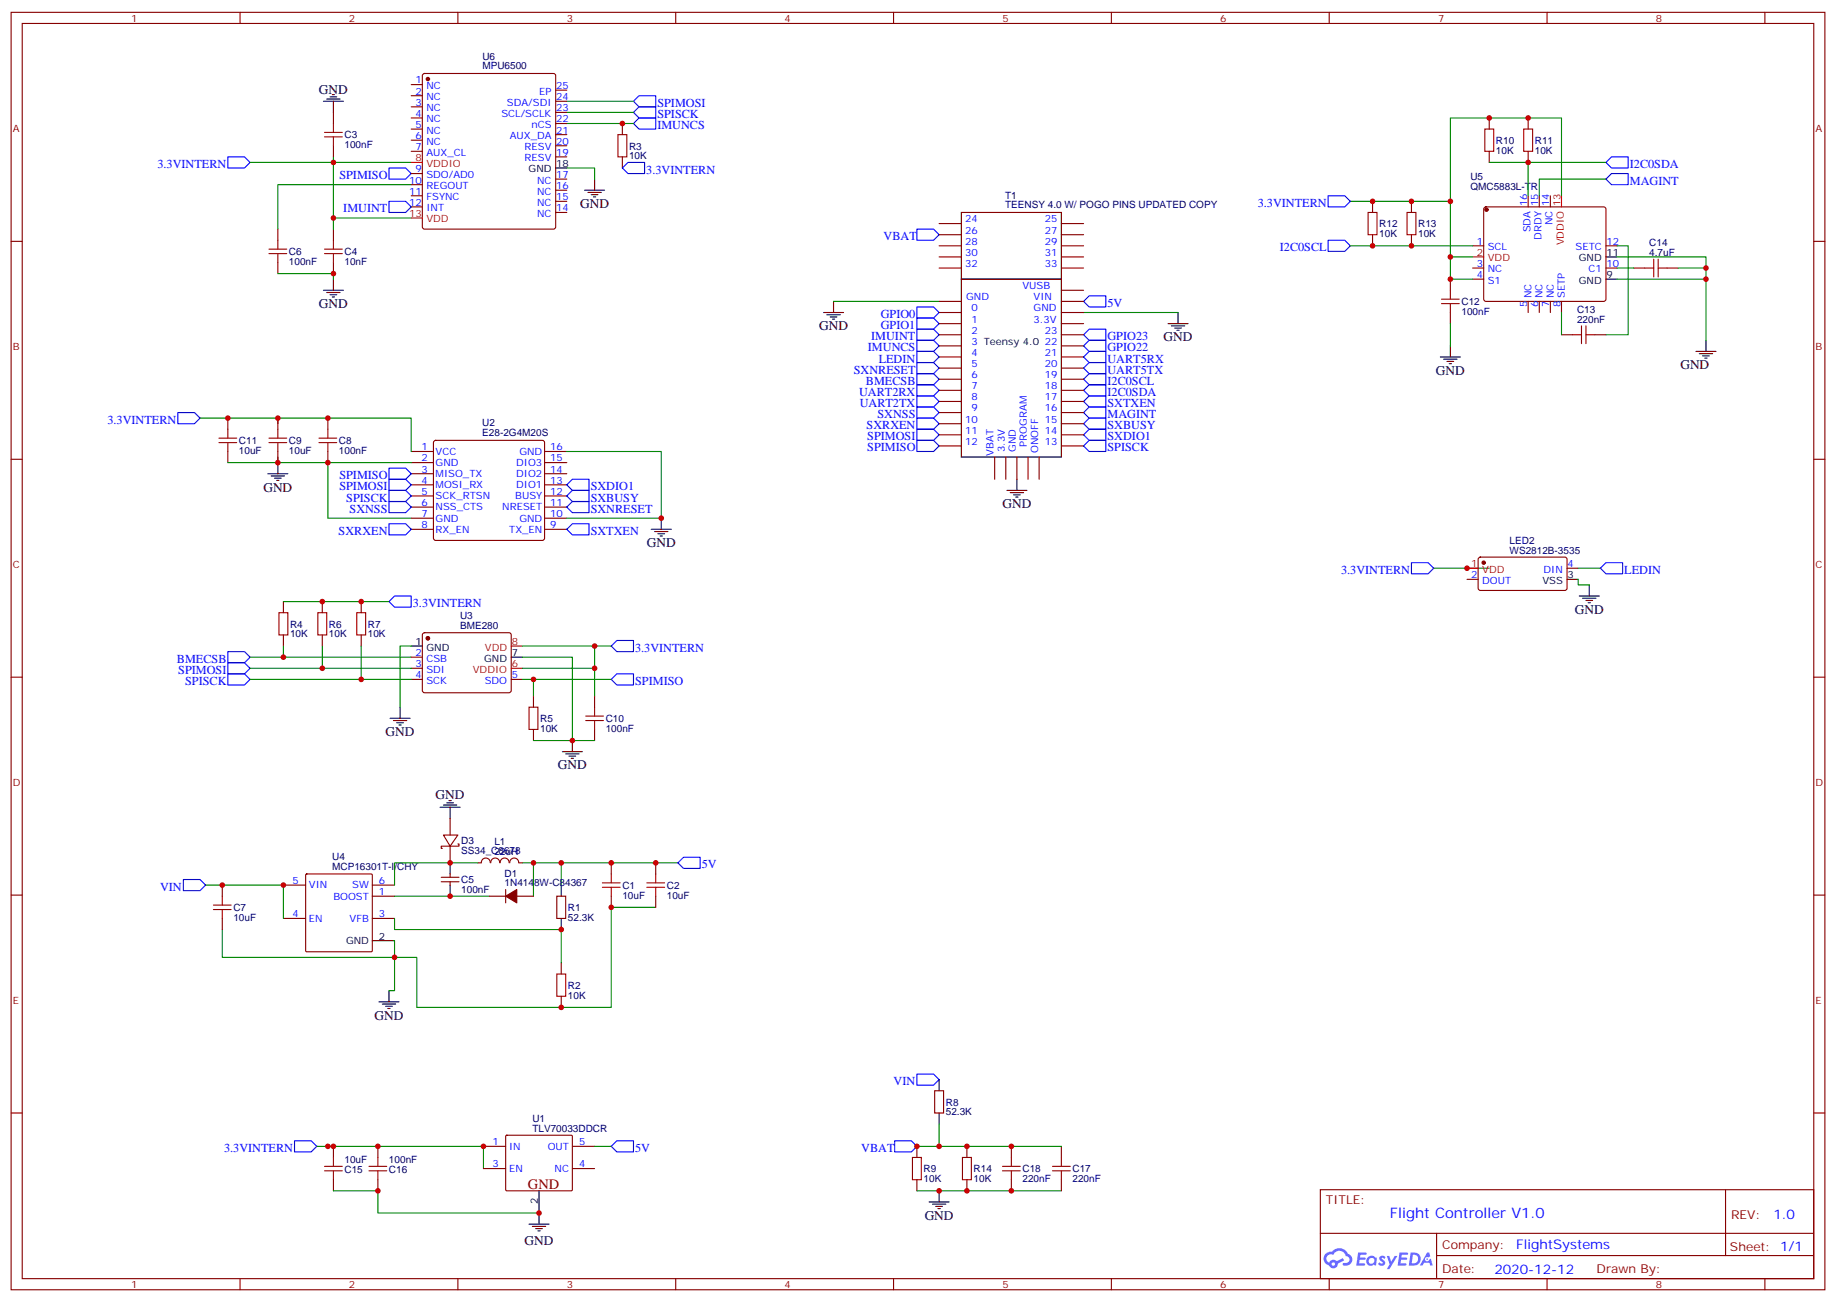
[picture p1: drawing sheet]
<svg xmlns="http://www.w3.org/2000/svg" width="583mm" height="413mm" viewBox="0 0 583 413" stroke-linecap="round" stroke-linejoin="round" font-family="sans-serif">
<g fill="none" stroke="#870000" stroke-width=".35">
<path d="M3.5 3.9h575.8v405.4h-575.8zM7.1 7.4h568.6v398.3h-568.6zM76.2 3.9v3.5M145.3 3.9v3.5M214.5 3.9v3.5M283.6 3.9v3.5M352.8 3.9v3.5M421.9 3.9v3.5M491.1 3.9v3.5M560.2 3.9v3.5M105.8 35.7v3.5M197.6 39.2v3.5"/>
<path d="M105.8 46.2v3.6M197.6 49.8v3.5M3.5 76.6h3.6M88.2 72.7v3.5M105.8 72.7v3.5M575.7 76.6h3.6M88.2 83.3v3.5M105.8 83.3v3.5M104.1 132.7v3.5M137.8 139.9l.5-.2h33.9l.5 .2 .2 .5v30.4l-.3 .5-.4 .2h-33.9l-.5-.2-.2-.5v-30.4zM3.5 145.7h3.6M104.1 143.3v3.5"/>
<path d="M130.5 143.3h7.1M130.5 146.8h7.1M130.5 150.3h7.1M130.5 153.8h7.1M130.5 157.4h7.1M172.9 143.3h7M172.9 146.8h7M172.9 150.3h7M172.9 153.8h7M172.9 157.4h7M575.7 145.7h3.6M130.5 160.9h7.1"/>
<path d="M130.5 164.4h7.1M130.5 168h7.1M172.9 160.9h7M172.9 164.4h7M172.9 168h7M90 190.9v3.5M102.3 190.9v3.5M114.7 190.9v3.5M3.5 214.9h3.6M90 201.5v3.5M102.3 201.5v3.5M114.7 201.5v3.5"/>
<path d="M130.5 208.5h3.6M130.5 212.1h3.6M130.5 215.6h3.6M134.3 201l.5-.2h27l.5 .7-.1 17.9-.6 .4-27.1-.1-.4-.6v-17.6zM162.3 215.6h3.5M575.7 214.9h3.6M169.3 220.9v3.5M169.3 231.5v3.5M188.7 220.9v3.5M188.7 231.5v3.5M97.1 277.5l.3-.2h20.4l.3 .2 .1 24.2-.2 .3h-20.6l-.3-.2zM140.1 279.8h5.6"/>
<path d="M140.1 278.4h5.6M142.9 277.3v1.1M142.9 279.8v1M194 273.8v3.5M208.1 273.8v3.5M3.5 284h3.6M70.6 280.8v3.6M70.6 291.4v3.6M90 291.4h7M90 280.8h7M118.2 284.4h7M118.2 291.4h7"/>
<path d="M118.2 280.8h7M176.7 284.4h2.9v7h-2.9zM194 284.4v3.5M208.1 284.4v3.5M575.7 284h3.6M178.2 305.5v3.6M178.2 316.1v3.6M3.5 353.2h3.6M575.7 353.2h3.6M419.1 377.5h156.6v28.2h-156.6zM547.7 377.5v20.9M419.1 391.4h156.5"/>
<path d="M456 398.4h119.6M456 391.4v14.1M76.2 405.7v3.6M145.3 405.7v3.6M214.5 405.7v3.6M283.6 405.7v3.6M352.8 405.7v3.6M421.9 405.7v3.6M491.1 405.7v3.6M560.2 405.7v3.6"/>
</g>
<circle cx="135.8" cy="202.5" r=".53" fill="#870000" stroke="#870000" stroke-width=".35"/>
<g fill="none" stroke="#000" stroke-width=".35">
<path d="M102.7 32.1h6.3M103.7 31.4h4.2M104.8 30.7h2.1M105.5 30h.7M105.8 32.1v3.6M188.7 56.8v3.6M185.6 60.4h6.3M186.6 61.1h4.3M187.7 61.8h2.1M188.4 62.5h.7M102.7 92.1h6.3M103.7 92.8h4.2"/>
<path d="M104.8 93.5h2.1M105.5 94.2h.7M105.8 88.6v3.5M261.4 99.2h6.4M262.5 99.9h4.2M264.6 95.6v3.6M373.9 99.2v3.5M263.5 100.6h2.1M264.2 101.3h.7M370.8 102.7h6.3M371.8 103.4h4.3M372.9 104.1h2.1"/>
<path d="M373.6 104.8h.7M85 150.3h6.4M86.1 151h4.2M87.1 151.7h2.2M87.8 152.4h.7M88.2 146.8v3.5M319.6 155.6h6.4M320.7 156.3h4.2M321.7 157h2.1M322.4 157.7h.7M322.8 152.1v3.5M206.7 168h6.4"/>
<path d="M207.8 168.7h4.2M208.8 169.4h2.2M209.5 170.1h.8M209.9 164.4v3.6M130.5 205h3.6M162.3 208.5h3.5M123.8 227.9h6.4M124.9 228.6h4.2M125.9 229.3h2.2M126.6 230h.8M127 224.4v3.5M178.5 238.5h6.4"/>
<path d="M179.6 239.2h4.2M180.6 239.9h2.1M181.7 235v3.5M139.7 256.2h6.3M140.8 255.4h4.2M141.8 254.7h2.1M142.5 254h.7M142.9 256.2v3.5M181.3 240.6h.7M142.9 273.8v3.5M118.2 298.5h7M142.9 280.8v3.6"/>
<path d="M178.2 280.8v3.6M178.2 291.4v3.6M120.3 317.9h6.3M121.4 318.6h4.2M122.4 319.3h2.1M123.5 314.4v3.5M123.1 320h.7"/>
</g>
<path d="M162.3 212.1h3.5M162.3 205h3.5" fill="none" stroke="#f00" stroke-width=".35"/>
<g fill="none" stroke="#00f" stroke-width=".35">
<path d="M202.8 30.4h5.3v3.5h-5.3l-1.7-1.8zM202.8 33.9h5.3v3.5h-5.3l-1.7-1.7zM202.8 37.4h5.3v3.6h-5.3l-1.7-1.8zM72.3 49.8h5.3l1.8 1.7-1.8 1.8h-5.3zM123.5 53.3h5.3l1.7 1.8-1.7 1.7h-5.3zM197.6 53.3l1.7-1.8h5.3v3.6h-5.3zM123.5 63.9h5.3l1.7 1.8-1.7 1.7h-5.3zM291 97.4h5.3l1.8 1.8-1.8 1.7h-5.3zM291 115h5.3l1.8 1.8-1.8 1.8h-5.3zM291 108h5.3l1.8 1.7-1.8 1.8h-5.3zM291 104.5h5.3l1.8 1.7-1.8 1.8h-5.3zM291 118.6h5.3l1.8 1.7-1.8 1.8h-5.3z"/>
<path d="M291 100.9h5.3l1.8 1.8-1.8 1.8h-5.3zM345.7 104.5h5.3v3.5h-5.3l-1.7-1.8zM345.7 108h5.3v3.5h-5.3l-1.7-1.8zM345.7 115h5.3v3.6h-5.3l-1.7-1.8zM345.7 111.5h5.3v3.5h-5.3l-1.7-1.7zM345.7 118.6h5.3v3.5h-5.3l-1.7-1.8zM56.4 130.9h5.3l1.8 1.8-1.8 1.7h-5.3zM291 136.2h5.3l1.8 1.8-1.8 1.7h-5.3zM291 139.7h5.3l1.8 1.8-1.8 1.8h-5.3zM291 132.7h5.3l1.8 1.7-1.8 1.8h-5.3zM291 129.2h5.3l1.8 1.7-1.8 1.8h-5.3zM291 122.1h5.3l1.8 1.8-1.8 1.7h-5.3z"/>
<path d="M291 125.6h5.3l1.8 1.8-1.8 1.8h-5.3zM345.7 139.7h5.3v3.6h-5.3l-1.7-1.8zM345.7 125.6h5.3v3.6h-5.3l-1.7-1.8zM345.7 136.2h5.3v3.5h-5.3l-1.7-1.7zM345.7 132.7h5.3v3.5h-5.3l-1.7-1.8zM345.7 122.1h5.3v3.5h-5.3l-1.7-1.7zM123.5 148.6h5.3l1.7 1.7-1.7 1.8h-5.3zM123.5 152.1h5.3l1.7 1.7-1.7 1.8h-5.3zM123.5 155.6h5.3l1.7 1.8-1.7 1.7h-5.3zM123.5 159.1h5.3l1.7 1.8-1.7 1.8h-5.3zM181.7 159.1h5.3v3.6h-5.3l-1.8-1.8zM181.7 155.6h5.3v3.5h-5.3l-1.8-1.7z"/>
<path d="M181.7 152.1h5.3v3.5h-5.3l-1.8-1.8zM123.5 166.2h5.3l1.7 1.8-1.7 1.7h-5.3zM181.7 166.2h5.3v3.5h-5.3l-1.8-1.7zM125.2 189.1h5.3v3.6h-5.3l-1.7-1.8zM72.3 206.8h5.3l1.8 1.7-1.8 1.8h-5.3zM72.3 210.3h5.3l1.8 1.8-1.8 1.7h-5.3zM72.3 213.8h5.3l1.8 1.8-1.8 1.7h-5.3zM195.8 203.2h5.3v3.6h-5.3l-1.8-1.8zM195.8 213.8h5.3v3.5h-5.3l-1.8-1.7zM58.2 279.1h5.3l1.8 1.7-1.8 1.8h-5.3zM217 272h5.2v3.6h-5.2l-1.8-1.8z"/>
</g>
<g fill="none" stroke="#008700" stroke-width=".35">
<path d="M179.9 39.2h21.2M179.9 35.7h21.2M179.9 32.1h21.2M79.4 51.5h51.1M105.8 49.8v19.4h24.7M130.5 58.6h-42.3v14.1M179.9 53.3h8.8v3.5M105.8 69.2v3.5M88.2 86.8h17.6v1.8M264.6 95.6h33.5M344 99.2h29.9M63.5 132.7h24.7v1.7"/>
<path d="M88.2 132.7h42.3v10.6M88.2 145v1.8h15.9M104.1 146.8v17.6h26.4M104.1 146.8h26.4M179.9 143.3h30v21.1h-30M90 190.9h33.5M79.4 208.5h51.1M79.4 212.1h51.1M79.4 215.6h51.1M90 205v3.5M102.3 205v7.1M114.7 205v10.6"/>
<path d="M130.5 205h-3.5v19.4M165.8 205h22.9v7.1h-22.9M165.8 208.5h15.9v26.5h7M165.8 215.6h3.5v5.3M169.3 215.6h24.7M188.7 205h5.3M188.7 212.1v8.8M169.3 235h12.4M151.7 273.8h-26.5v7M165.8 273.8h12.4M169.3 273.8v10.6M215.2 273.8h-37v7"/>
<path d="M65.3 280.8h24.7v10.6M125.2 298.5v15.9h-1.7M125.2 284.4h30M125.2 291.4v3.6h53v10.5M208.1 287.9h-14.1v31.8h-61.7v-15.9h-61.7v-8.8"/>
</g>
<g fill="none" stroke="#a10000" stroke-width=".35">
<path d="M105.8 39.2v2.8M103 43.4h5.7M103 42h5.7M105.8 43.4v2.8M196.1 42.7h2.9v7.1h-2.9zM85.4 79.1h5.6M88.2 76.2v2.9M103 79.1h5.7M105.8 76.2v2.9M85.4 80.5h5.6M88.2 80.5v2.8M103 80.5h5.7"/>
<path d="M105.8 80.5v2.8M101.2 139h5.7M104.1 136.2v2.8M101.2 140.4h5.7M104.1 140.4v2.9M88.5 194.4h2.9v7.1h-2.9zM100.9 194.4h2.8v7.1h-2.8zM113.2 194.4h2.9v7.1h-2.9zM167.9 224.4h2.8v7.1h-2.8zM185.9 228.6h5.7M185.9 227.2h5.7M188.7 224.4v2.8"/>
<path d="M188.7 228.6v2.9M194 277.3v2.8M208.1 277.3v2.8M67.7 288.6h5.7M67.7 287.2h5.7M70.6 284.4v2.8M70.6 288.6v2.8M191.2 281.6h5.6M191.2 280.1h5.6M194 281.6v2.8M205.3 281.6h5.7M205.3 280.1h5.7"/>
<path d="M208.1 281.6v2.8M176.7 309.1h2.9v7h-2.9z"/>
</g>
<g fill="#5487ff">
<path d="M438.1 398.7a1.22 1.22 0 0 1 1.7 .2l-.4 .6a.47 .47 0 0 0-.3-.4 .47 .47 0 0 0-.5 .2l.1 .2a1.14 1.14 0 0 1 .8 1.8 1.14 1.14 0 0 1-1.9 0l-.2-.2 .5-.6 .7 .5a.29 .29 0 0 0 .3-.3 .29 .29 0 0 0-.2-.3 1.04 1.04 0 0 1-.6-1.7z"/>
<path d="M431.1 397.4h2.3l.4 .2-.2 .5-1.8 .1-.1 .8h1.5l.3 .4-.3 .4h-1.6l-.2 1.1h1.7l.2 .3-.2 .3-2.6 .1z"/>
<path d="M444.2 397.4l2.7 .2-.1 .5-1.8 .1-.2 .8h1.6l.3 .4-.4 .4h-1.6l-.1 1.1h1.7l.2 .3-.2 .3-2.7 .1z"/>
<path d="M453 397.4h.7l.3 1.3-.6 .3a.69 .69 0 0 0-1 .3 .69 .69 0 0 0 .4 .9 .69 .69 0 0 0 .9-.6l.5-.2 .6 2.2h-.8l-.3-.9h-1.7l-.5 .9h-.8z"/>
<path d="M440.2 398.5h.8l.6 1.8 1.1-1.8h.9l-2.6 4.2h-.8l.9-1.5z"/>
<path d="M447.8 397.4l-.6 4.2h1.3a2.11 2.11 0 0 0 2.5-2.1 2.11 2.11 0 0 0-2.5-2.1zM448.5 398.2a1.43 1.43 0 0 1 1.6 1.6 1.43 1.43 0 0 1-2 1.1z"/>
<path d="M434.1 399.1a1.54 1.54 0 0 0-.1 2.1 1.54 1.54 0 0 0 2.1 .1l.7 .3 .3-2.3-.6-.3a1.49 1.49 0 0 0-2.4 .1zM434.3 400.1a.95 .95 0 0 1 1.9 0 .95 .95 0 0 1-1.9 0z"/>
<path d="M420.8 397.8a2.18 2.18 0 0 0 1.1 3.7 1.44 1.44 0 0 0 1.6 .9 1.44 1.44 0 0 0 1.2-1.4l2-1-.5-.8-1.9 1a1.47 1.47 0 0 0-2.4 .4 1.39 1.39 0 0 1-.7-1.9 1.39 1.39 0 0 1 2-.5 2.12 2.12 0 0 1 2.2-1.3 2.12 2.12 0 0 1 1.9 1.7 1.14 1.14 0 0 1 1 1.4 1.14 1.14 0 0 1-1.6 .7 .43 .43 0 0 0-.5 .4 .43 .43 0 0 0 .4 .5 1.98 1.98 0 0 0 2.5-1.2 1.98 1.98 0 0 0-1.2-2.6 3.1 3.1 0 0 0-5.3-.6l-.9 .1zM422.7 401.1a.55 .55 0 0 1 1.1 0 .55 .55 0 0 1-1.1 0z"/>
<circle cx="453" cy="399.5" r=".26"/>
</g>
<g fill="none" stroke="#870000" stroke-width=".35">
<path d="M130.5 26.8h3.6M130.5 30.4h3.6M130.5 33.9h3.6M130.5 37.4h3.6M134.3 23.5l.5-.2h40.9l.5 .2 .2 .5v48l-.2 .5-.5 .2h-40.9l-.5-.2-.2-.5v-48zM176.4 39.2h3.5M176.4 35.7h3.5M176.4 32.1h3.5M176.4 28.6h3.5M472.7 37.4v3.6M485.1 37.4v3.6M130.5 41h3.6"/>
<path d="M130.5 44.5h3.6M130.5 48h3.6M130.5 55.1h3.6M130.5 58.6h3.6M176.4 56.8h3.5M176.4 49.8h3.5M176.4 46.2h3.5M176.4 42.7h3.5M472.7 48v3.5M485.1 48v3.5M130.5 62.1h3.6M130.5 65.7h3.6"/>
<path d="M176.4 67.4h3.5M176.4 63.9h3.5M176.4 60.4h3.5M298.1 78h7.1M298.1 74.5h7.1M298.1 70.9h7.1M336.9 78h7.1M336.9 74.5h7.1M336.9 70.9h7.1M435.7 63.9v3.5M435.7 74.5v3.5M448 63.9v3.5"/>
<path d="M448 74.5v3.5M467.4 78h3.6M471.2 65.9l.5-.2h37.4l.5 .2 .2 .5v28.5l-.3 .5-.4 .2h-37.4l-.5-.2-.2-.5v-28.5zM485.1 62.1v3.6M488.6 62.1v3.6M492.1 62.1v3.6M509.8 78h3.5M298.1 85.1h7.1M298.1 95.6h7.1M298.1 99.2h7.1M298.1 81.5h7.1M336.9 85.1h7.1"/>
<path d="M336.9 95.6h7.1M336.9 99.2h7.1M336.9 81.5h7.1M336.9 92.1h7.1M460.4 88.6v3.5M460.4 99.2v3.5M467.4 85.1h3.6M467.4 88.6h3.6M485.1 95.6v3.6M488.6 95.6v3.6M492.1 95.6v3.6M495.7 95.6v3.6"/>
<path d="M509.8 85.1h3.5M518.6 85.1h3.5M529.2 85.1h3.5M298.1 106.2h7.1M298.1 102.7h7.1M298.1 109.7h7.1M298.1 113.3h7.1M298.1 116.8h7.1M336.9 106.2h7.1M336.9 102.7h7.1M336.9 109.7h7.1M336.9 113.3h7.1"/>
<path d="M336.9 116.8h7.1M495.7 106.2h3.5M506.2 106.2h3.6M72.3 132.7v3.5M88.2 132.7v3.5M298.1 120.3h7.1M298.1 123.9h7.1M298.1 127.4h7.1M298.1 130.9h7.1M298.1 134.4h7.1M298.1 138h7.1M336.9 120.3h7.1"/>
<path d="M336.9 123.9h7.1M336.9 127.4h7.1M336.9 130.9h7.1M336.9 134.4h7.1M336.9 138h7.1M72.3 143.3v3.5M88.2 143.3v3.5M298.1 141.5h7.1M315.7 145v7.1M319.3 145v7.1M322.8 145v7.1M326.3 145v7.1"/>
<path d="M329.8 145v7.1M336.9 141.5h7.1M469.4 177l.5-.2h27.1l.4 .7v9.4l-.7 .5-27.1-.1-.4-.6v-9.2zM465.7 183.8h3.5M497.4 180.3h3.5M142.9 259.7v5.3M140.8 265h4.5l-2.4 3.5zM142.9 268.5h-2.8v.7h.3M142.9 268.5v5.3M145.3 267.8h.4v.7h-2.8M155.6 273.8a1.41 1.41 0 0 0-1.4-1.5 1.41 1.41 0 0 0-1.4 1.5h-1.1M155.8 273.8a1.41 1.41 0 0 1 1.4-1.5 1.41 1.41 0 0 1 1.4 1.5"/>
<path d="M158.8 273.8a1.41 1.41 0 0 1 1.4-1.5 1.41 1.41 0 0 1 1.4 1.5M161.8 273.8a1.41 1.41 0 0 1 1.4-1.5 1.41 1.41 0 0 1 1.4 1.5M164.7 273.8h1.1M155.2 284.4h5.3M160.5 282.3v4.2M164 284.4h5.3M296.7 346.1h2.8v7.1h-2.8zM105.8 363.7v3.6M105.8 374.3v3.6M119.9 363.7v3.6M119.9 374.3v3.6M153.5 363.7h7"/>
<path d="M153.5 370.8h7M160.6 360.4l.3-.2 20.6 .1 .2 .3-.1 17.1-.3 .2-20.6-.1-.2-.3zM181.7 363.7h7M181.7 370.8h7M291 363.7v3.6M291 374.3v3.6M306.9 363.7v3.6M306.9 374.3v3.6M321 363.7v3.6M321 374.3v3.6M336.9 363.7v3.6M336.9 374.3v3.6"/>
</g>
<g fill="#870000" stroke="#870000" stroke-width=".35">
<path d="M160.5 284.4l3.5-2.1v4.2z"/>
<circle cx="471.8" cy="66.5" r=".53"/>
<circle cx="135.8" cy="25.1" r=".53"/>
<circle cx="471" cy="178.5" r=".53"/>
</g>
<path d="M130.5 51.5h3.6M130.5 69.2h3.6M495.7 62.1v3.6M467.4 81.5h3.6M465.7 180.3h3.5" fill="none" stroke="#f00" stroke-width=".35"/>
<g fill="none" stroke="#000" stroke-width=".35">
<path d="M176.4 53.3h3.5M305.2 67.4h31.7v21.2h-31.7zM305.2 88.6h31.7v56.4h-31.7zM509.8 88.6h3.5M509.8 81.5h3.5M457.2 113.3h6.3M458.3 114h4.2M459.3 114.7h2.1M460 115.4h.7M460.4 109.7v3.6M538.3 111.5h6.4M539.4 112.2h4.2"/>
<path d="M540.5 112.9h2.1M541.2 113.6h.7M541.5 108v3.5M497.4 183.8h3.5M501.3 189.1h6.3M502.4 189.8h4.2M503.4 190.5h2.1M504.1 191.2h.7M504.5 185.6v3.5M298.1 342.6v3.5M298.1 353.2v3.5M171.1 377.9v10.5"/>
<path d="M298.1 377.9v3.5M167.9 388.4h6.4M169 389.1h4.2M170 389.9h2.2M170.7 390.6h.7M294.9 381.4h6.4M296 382.1h4.2M297 382.8h2.2M297.7 383.5h.7"/>
</g>
<g fill="none" stroke="#008700" stroke-width=".35">
<path d="M472.7 51.5h37.1M485.1 51.5v10.6M509.8 56.8h-21.2v5.3M428.6 63.9h31.8M428.6 78h38.8M495.7 62.1v-24.7h-35.3v44.1h7M513.3 78h3.5v28.2h-7M460.4 81.5v7.1h7M495.7 99.2v7M513.3 81.5h28.2v26.5M513.3 88.6h28.2M513.3 85.1h5.3"/>
<path d="M532.7 85.1h8.8M460.4 102.7v7M72.3 146.8h15.9M455.1 180.3h17.6M500.9 183.8v1.8h3.6M500.9 180.3h7.1M298.1 356.7v7M100.5 363.7h5.3M104.1 363.7h49.4v7.1M105.8 377.9h14.1v7h51.2M188.7 363.7h5.3M291 377.9h45.9"/>
<path d="M291 363.7h45.9"/>
</g>
<g fill="none" stroke="#a10000" stroke-width=".35">
<path d="M471.3 41h2.8v7h-2.8zM483.7 41h2.8v7h-2.8zM434.3 67.4h2.8v7.1h-2.8zM446.6 67.4h2.8v7.1h-2.8zM457.6 96.3h5.6M457.6 94.9h5.6M460.4 92.1v2.8M460.4 96.3v2.9M522.1 85.1h2.8M524.9 82.2v5.7M526.3 85.1h2.9M526.3 82.2v5.7"/>
<path d="M499.2 106.2h2.8M502 103.4v5.6M503.4 106.2h2.8M503.4 103.4v5.6M69.5 139h5.6M72.3 136.2v2.8M85.4 139h5.6M88.2 136.2v2.8M69.5 140.4h5.6M72.3 140.4v2.9M85.4 140.4h5.6M88.2 140.4v2.9"/>
<path d="M103 370.1h5.7M103 371.5h5.7M105.8 367.3v2.8M105.8 371.5v2.8M117.1 370.1h5.7M117.1 371.5h5.7M119.9 367.3v2.8M119.9 371.5v2.8M289.6 367.3h2.9v7h-2.9zM305.5 367.3h2.8v7h-2.8zM318.2 370.1h5.6M318.2 371.5h5.6"/>
<path d="M321 367.3v2.8M321 371.5v2.8M334.1 370.1h5.6M334.1 371.5h5.6M336.9 367.3v2.8M336.9 371.5v2.8"/>
</g>
<g fill="none" stroke="#00f" stroke-width=".35">
<path d="M511.5 49.8h5.3v3.5h-5.3l-1.7-1.8zM511.5 55.1h5.3v3.5h-5.3l-1.7-1.8zM291 72.7h5.3l1.8 1.8-1.8 1.7h-5.3zM421.6 76.2h5.3l1.7 1.8-1.7 1.8h-5.3zM421.6 62.1h5.3l1.7 1.8-1.7 1.8h-5.3zM345.7 93.9h5.3v3.5h-5.3l-1.7-1.8zM291 111.5h5.3l1.8 1.8-1.8 1.7h-5.3zM345.7 129.2h5.3v3.5h-5.3l-1.7-1.8zM448 178.5h5.3l1.8 1.8-1.8 1.8h-5.3zM509.8 178.5h5.3v3.6h-5.3l-1.8-1.8zM291 340.8h5.3l1.8 1.8-1.8 1.7h-5.3zM93.5 362h5.3l1.7 1.7-1.7 1.8h-5.3z"/>
<path d="M195.8 362h5.3v3.5h-5.3l-1.8-1.8zM284 362h5.3l1.7 1.7-1.7 1.8h-5.3z"/>
</g>
<g fill="#c00">
<circle cx="291" cy="363.7" r=".88"/>
<circle cx="298.1" cy="363.7" r=".88"/>
<circle cx="306.9" cy="363.7" r=".88"/>
<circle cx="321" cy="363.7" r=".88"/>
<circle cx="298.1" cy="377.9" r=".88"/>
<circle cx="485.1" cy="37.4" r=".88"/>
<circle cx="472.7" cy="37.4" r=".88"/>
<circle cx="435.7" cy="63.9" r=".88"/>
<circle cx="460.4" cy="63.9" r=".88"/>
<circle cx="435.7" cy="78" r=".88"/>
<circle cx="448" cy="78" r=".88"/>
<circle cx="541.5" cy="88.6" r=".88"/>
<circle cx="169.3" cy="215.6" r=".88"/>
<circle cx="114.7" cy="215.6" r=".88"/>
<circle cx="90" cy="208.5" r=".88"/>
<circle cx="102.3" cy="190.9" r=".88"/>
<circle cx="114.7" cy="190.9" r=".88"/>
<circle cx="188.7" cy="205" r=".88"/>
<circle cx="88.2" cy="146.8" r=".88"/>
<circle cx="209.9" cy="164.4" r=".88"/>
<circle cx="208.1" cy="273.8" r=".88"/>
<circle cx="142.9" cy="284.4" r=".88"/>
<circle cx="178.2" cy="295" r=".88"/>
<circle cx="169.3" cy="273.8" r=".88"/>
<circle cx="90" cy="280.8" r=".88"/>
<circle cx="125.2" cy="303.8" r=".88"/>
<circle cx="142.9" cy="273.8" r=".88"/>
<circle cx="178.2" cy="273.8" r=".88"/>
<circle cx="70.6" cy="280.8" r=".88"/>
<circle cx="194" cy="273.8" r=".88"/>
<circle cx="194" cy="287.9" r=".88"/>
<circle cx="105.8" cy="51.5" r=".88"/>
<circle cx="105.8" cy="69.2" r=".88"/>
<circle cx="105.8" cy="86.8" r=".88"/>
<circle cx="197.6" cy="39.2" r=".88"/>
<circle cx="104.1" cy="146.8" r=".88"/>
<circle cx="88.2" cy="132.7" r=".88"/>
<circle cx="104.1" cy="132.7" r=".88"/>
<circle cx="178.2" cy="319.7" r=".88"/>
<circle cx="102.3" cy="212.1" r=".88"/>
<circle cx="181.7" cy="235" r=".88"/>
<circle cx="188.7" cy="212.1" r=".88"/>
<circle cx="460.4" cy="81.5" r=".88"/>
<circle cx="460.4" cy="88.6" r=".88"/>
<circle cx="541.5" cy="85.1" r=".88"/>
<circle cx="448" cy="63.9" r=".88"/>
<circle cx="485.1" cy="51.5" r=".88"/>
<circle cx="72.3" cy="132.7" r=".88"/>
<circle cx="306.9" cy="377.9" r=".88"/>
<circle cx="321" cy="377.9" r=".88"/>
<circle cx="105.8" cy="363.7" r=".88"/>
<circle cx="104.1" cy="363.7" r=".88"/>
<circle cx="119.9" cy="363.7" r=".88"/>
<circle cx="171.1" cy="384.9" r=".88"/>
<circle cx="119.9" cy="377.9" r=".88"/>
<circle cx="153.5" cy="363.7" r=".88"/>
<circle cx="465.7" cy="180.3" r=".88"/>
</g>
<text font-size="4.6" fill="#800" x="167.6" y="377.2">GND</text>
<text font-size="4.6" fill="#00f" x="441.2" y="386.5">Flight Controller V1.0</text>
<g font-size="4.2">
<text x="101.2" y="29.7">GND</text>
<text x="184.1" y="66">GND</text>
<text x="101.2" y="97.8">GND</text>
<text x="260" y="104.8">GND</text>
<text x="369.4" y="108.3">GND</text>
<text x="455.8" y="118.9">GND</text>
<text x="533.4" y="117.2">GND</text>
<text x="83.6" y="156">GND</text>
<text x="318.2" y="161.3">GND</text>
<text x="205.3" y="173.6">GND</text>
<text x="499.9" y="194.8">GND</text>
<text x="122.4" y="233.6">GND</text>
<text x="177.1" y="244.2">GND</text>
<text x="138.3" y="253.7">GND</text>
<text x="118.9" y="323.5">GND</text>
<text x="293.5" y="387">GND</text>
<text x="166.5" y="395.1">GND</text>
</g>
<g font-size="4.2" fill="#00f">
<text x="562.9" y="386.8">1.0</text>
<text x="481.3" y="396.3">FlightSystems</text>
<text x="474.4" y="404.1">2020-12-12</text>
</g>
<g font-size="3.9" fill="#00f">
<text x="208.7" y="33.9">SPIMOSI</text>
<text x="208.7" y="37.4">SPISCK</text>
<text x="208.7" y="41">IMUNCS</text>
<text x="50" y="53.3">3.3VINTERN</text>
<text x="517.3" y="53.3">I2C0SDA</text>
<text x="107.7" y="56.8">SPIMISO</text>
<text x="205.1" y="55.1">3.3VINTERN</text>
<text x="517.3" y="58.6">MAGINT</text>
<text x="399.2" y="65.7">3.3VINTERN</text>
<text x="109" y="67.4">IMUINT</text>
<text x="280.5" y="76.2">VBAT</text>
<text x="406.3" y="79.8">I2C0SCL</text>
<text x="279.6" y="100.9">GPIO0</text>
<text x="351.5" y="97.4">5V</text>
<text x="276.5" y="108">IMUINT</text>
<text x="279.6" y="104.5">GPIO1</text>
<text x="351.5" y="108">GPIO23</text>
<text x="275.5" y="111.5">IMUNCS</text>
<text x="351.5" y="111.5">GPIO22</text>
<text x="271" y="118.6">SXNRESET</text>
<text x="278.9" y="115">LEDIN</text>
<text x="351.5" y="118.6">UART5TX</text>
<text x="351.5" y="115">UART5RX</text>
<text x="272.7" y="125.6">UART2RX</text>
<text x="274.9" y="122.1">BMECSB</text>
<text x="351.5" y="125.6">I2C0SDA</text>
<text x="351.5" y="122.1">I2C0SCL</text>
<text x="272.9" y="129.2">UART2TX</text>
<text x="351.5" y="129.2">SXTXEN</text>
<text x="34.1" y="134.4">3.3VINTERN</text>
<text x="275.1" y="136.2">SXRXEN</text>
<text x="278.5" y="132.7">SXNSS</text>
<text x="351.5" y="136.2">SXBUSY</text>
<text x="351.5" y="132.7">MAGINT</text>
<text x="275.3" y="139.7">SPIMOSI</text>
<text x="275.3" y="143.3">SPIMISO</text>
<text x="351.5" y="143.3">SPISCK</text>
<text x="351.5" y="139.7">SXDIO1</text>
<text x="107.7" y="152.1">SPIMISO</text>
<text x="107.7" y="155.6">SPIMOSI</text>
<text x="187.5" y="155.6">SXDIO1</text>
<text x="109.9" y="159.1">SPISCK</text>
<text x="187.5" y="159.1">SXBUSY</text>
<text x="111" y="162.7">SXNSS</text>
<text x="187.5" y="162.7">SXNRESET</text>
<text x="107.5" y="169.7">SXRXEN</text>
<text x="187.5" y="169.7">SXTXEN</text>
<text x="425.7" y="182.1">3.3VINTERN</text>
<text x="515.6" y="182.1">LEDIN</text>
<text x="131.1" y="192.7">3.3VINTERN</text>
<text x="201.6" y="206.8">3.3VINTERN</text>
<text x="56.2" y="210.3">BMECSB</text>
<text x="56.6" y="213.8">SPIMOSI</text>
<text x="58.8" y="217.3">SPISCK</text>
<text x="201.6" y="217.3">SPIMISO</text>
<text x="222.8" y="275.6">5V</text>
<text x="50.8" y="282.6">VIN</text>
<text x="283.6" y="344.3">VIN</text>
<text x="71.1" y="365.5">3.3VINTERN</text>
<text x="201.6" y="365.5">5V</text>
<text x="273.4" y="365.5">VBAT</text>
</g>
<g font-size="3.9" fill="#800">
<text x="420.9" y="382.1">TITLE:</text>
<text x="549.5" y="386.8">REV:</text>
<text x="457.8" y="396.3">Company:</text>
<text x="549.1" y="396.9">Sheet: 1/1</text>
<text x="457.8" y="404">Date:</text>
<text x="506.8" y="404.1">Drawn By:</text>
</g>
<g font-size="3.2" fill="#800">
<text x="41.6" y="6.9">1</text>
<text x="110.8" y="6.9">2</text>
<text x="179.9" y="6.9">3</text>
<text x="249.1" y="6.9">4</text>
<text x="318.2" y="6.9">5</text>
<text x="387.3" y="6.9">6</text>
<text x="456.5" y="6.9">7</text>
<text x="525.6" y="6.9">8</text>
<text x="4.1" y="42">A</text>
<text x="576.3" y="42">A</text>
<text x="4.1" y="111.2">B</text>
<text x="576.3" y="111.2">B</text>
<text x="4.1" y="180.3">C</text>
<text x="576.3" y="180.3">C</text>
<text x="4.1" y="249.4">D</text>
<text x="576.3" y="249.4">D</text>
<text x="4.1" y="318.6">E</text>
<text x="576.3" y="318.6">E</text>
<text x="41.6" y="408.7">1</text>
<text x="110.8" y="408.7">2</text>
<text x="179.9" y="408.7">3</text>
<text x="249.1" y="408.7">4</text>
<text x="318.2" y="408.7">5</text>
<text x="387.3" y="408.7">6</text>
<text x="456.5" y="408.7">7</text>
<text x="525.6" y="408.7">8</text>
</g>
<g font-size="3.2" fill="#000080">
<text x="153.1" y="22">MPU6500</text>
<text x="153.1" y="19">U6</text>
<text x="109.4" y="47">100nF</text>
<text x="109.4" y="43.9">C3</text>
<text x="199.7" y="47.5">R3</text>
<text x="474.8" y="45.7">R10</text>
<text x="487.2" y="45.7">R11</text>
<text x="199.7" y="50.5">10K</text>
<text x="474.8" y="48.8">10K</text>
<text x="487.2" y="48.8">10K</text>
<text x="466.7" y="57.2">U5</text>
<text x="319" y="63.1">T1</text>
<text x="466.7" y="60.2">QMC5883L-TR</text>
<text x="319" y="66.1">TEENSY 4.0 W/ POGO PINS UPDATED COPY</text>
<text x="437.8" y="75.2">10K</text>
<text x="437.8" y="72.2">R12</text>
<text x="450.1" y="75.2">10K</text>
<text x="450.1" y="72.2">R13</text>
<text x="523.5" y="78">C14</text>
<text x="91.7" y="80.9">C6</text>
<text x="109.4" y="80.9">C4</text>
<text x="523.5" y="81.2">4.7uF</text>
<text x="91.7" y="84.1">100nF</text>
<text x="109.4" y="84.1">10nF</text>
<text x="463.9" y="99.9">100nF</text>
<text x="463.9" y="96.8">C12</text>
<text x="500.6" y="99.3">C13</text>
<text x="500.6" y="102.3">220nF</text>
<text x="153.1" y="135.2">U2</text>
<text x="75.8" y="140.9">C11</text>
<text x="91.7" y="140.9">C9</text>
<text x="107.6" y="140.9">C8</text>
<text x="153.1" y="138.5">E28-2G4M20S</text>
<text x="75.8" y="144">10uF</text>
<text x="91.7" y="144">10uF</text>
<text x="107.6" y="144">100nF</text>
<text x="479.2" y="172.6">LED2</text>
<text x="479.2" y="175.7">WS2812B-3535</text>
<text x="146" y="196.5">U3</text>
<text x="92.1" y="202.2">10K</text>
<text x="92.1" y="199.2">R4</text>
<text x="104.4" y="202.2">10K</text>
<text x="104.4" y="199.2">R6</text>
<text x="116.8" y="202.2">10K</text>
<text x="116.8" y="199.2">R7</text>
<text x="146" y="199.7">BME280</text>
<text x="171.4" y="232.2">10K</text>
<text x="171.4" y="229.1">R5</text>
<text x="192.3" y="232.2">100nF</text>
<text x="192.3" y="229.1">C10</text>
<text x="146.4" y="267.9">D3</text>
<text x="156.9" y="268.1">L1</text>
<text x="105.4" y="273">U4</text>
<text x="146.4" y="271">SS34_C8678</text>
<text x="156.9" y="271.2">22uH</text>
<text x="105.4" y="276">MCP16301T-I/CHY</text>
<text x="146.4" y="280.2">C5</text>
<text x="160.2" y="281.2">1N4148W-C84367</text>
<text x="160.2" y="278.1">D1</text>
<text x="146.4" y="283.4">100nF</text>
<text x="197.6" y="285.1">10uF</text>
<text x="197.6" y="282.1">C1</text>
<text x="211.7" y="285.1">10uF</text>
<text x="211.7" y="282.1">C2</text>
<text x="74.1" y="292.2">10uF</text>
<text x="74.1" y="289.1">C7</text>
<text x="180.3" y="292.2">52.3K</text>
<text x="180.3" y="289.1">R1</text>
<text x="180.3" y="316.9">10K</text>
<text x="180.3" y="313.8">R2</text>
<text x="300.2" y="353.9">52.3K</text>
<text x="300.2" y="350.8">R8</text>
<text x="169" y="359.1">TLV70033DDCR</text>
<text x="169" y="356">U1</text>
<text x="109.4" y="369">10uF</text>
<text x="123.5" y="369">100nF</text>
<text x="324.6" y="371.9">C18</text>
<text x="340.4" y="371.9">C17</text>
<text x="109.4" y="372.1">C15</text>
<text x="123.5" y="372.1">C16</text>
<text x="293.2" y="375.1">10K</text>
<text x="293.2" y="372">R9</text>
<text x="309" y="375.1">10K</text>
<text x="309" y="372">R14</text>
<text x="324.6" y="375.1">220nF</text>
<text x="340.4" y="375.1">220nF</text>
</g>
<g font-size="3.2" fill="#00f">
<text x="131.9" y="26.5">1</text>
<text x="135.4" y="28.3">NC</text>
<text x="176.6" y="28.3">25</text>
<text x="131.9" y="30">2</text>
<text x="131.9" y="33.5">3</text>
<text x="135.4" y="31.8">NC</text>
<text x="135.4" y="35.3">NC</text>
<text x="160.9" y="33.5">SDA/SDI</text>
<text x="171.2" y="30">EP</text>
<text x="176.6" y="35.3">23</text>
<text x="176.6" y="31.8">24</text>
<text x="131.9" y="37.1">4</text>
<text x="131.9" y="40.6">5</text>
<text x="135.4" y="38.8">NC</text>
<text x="159.1" y="37.1">SCL/SCLK</text>
<text x="168.7" y="40.6">nCS</text>
<text x="176.6" y="38.8">22</text>
<text x="131.9" y="44.1">6</text>
<text x="131.9" y="47.7">7</text>
<text x="135.4" y="42.4">NC</text>
<text x="135.4" y="45.9">NC</text>
<text x="161.8" y="44.1">AUX_DA</text>
<text x="166.5" y="47.7">RESV</text>
<text x="176.6" y="45.9">20</text>
<text x="176.6" y="42.4">21</text>
<text x="135.4" y="49.4">AUX_CL</text>
<text x="166.5" y="51.2">RESV</text>
<text x="176.6" y="49.4">19</text>
<text x="129.8" y="58.2">10</text>
<text x="131.9" y="54.7">9</text>
<text x="135.4" y="56.5">SDO/AD0</text>
<text x="170.5" y="58.2">NC</text>
<text x="176.6" y="56.5">17</text>
<text x="129.8" y="61.8">11</text>
<text x="129.8" y="65.3">12</text>
<text x="135.4" y="60">REGOUT</text>
<text x="135.4" y="63.5">FSYNC</text>
<text x="170.5" y="65.3">NC</text>
<text x="170.5" y="61.8">NC</text>
<text x="176.6" y="63.5">15</text>
<text x="176.6" y="60">16</text>
<text x="484.7" y="65.5" transform="rotate(-90 484.7 65.5)">16</text>
<text x="488.2" y="65.5" transform="rotate(-90 488.2 65.5)">15</text>
<text x="491.8" y="65.5" transform="rotate(-90 491.8 65.5)">14</text>
<text x="135.4" y="67.1">INT</text>
<text x="170.5" y="68.8">NC</text>
<text x="176.6" y="67.1">14</text>
<text x="306.4" y="70.6">24</text>
<text x="331.6" y="70.6">25</text>
<text x="492.8" y="71.5" transform="rotate(-90 492.8 71.5)">NC</text>
<text x="306.4" y="77.6">28</text>
<text x="306.4" y="74.1">26</text>
<text x="331.6" y="77.6">29</text>
<text x="331.6" y="74.1">27</text>
<text x="468.8" y="77.6">1</text>
<text x="485.8" y="73.7" transform="rotate(-90 485.8 73.7)">SDA</text>
<text x="489.3" y="76" transform="rotate(-90 489.3 76)">DRDY</text>
<text x="509.9" y="77.6">12</text>
<text x="306.4" y="81.2">30</text>
<text x="331.6" y="81.2">31</text>
<text x="472.3" y="79.4">SCL</text>
<text x="500.1" y="79.4">SETC</text>
<text x="306.4" y="84.7">32</text>
<text x="331.6" y="84.7">33</text>
<text x="468.8" y="84.7">3</text>
<text x="468.8" y="88.2">4</text>
<text x="472.3" y="86.5">NC</text>
<text x="472.3" y="90">S1</text>
<text x="504.2" y="86.5">C1</text>
<text x="509.9" y="84.7">10</text>
<text x="306.7" y="95.3">GND</text>
<text x="324.6" y="91.8">VUSB</text>
<text x="328.1" y="95.3">VIN</text>
<text x="486.1" y="94.6" transform="rotate(-90 486.1 94.6)">NC</text>
<text x="489.7" y="94.6" transform="rotate(-90 489.7 94.6)">NC</text>
<text x="493.2" y="94.6" transform="rotate(-90 493.2 94.6)">NC</text>
<text x="496.7" y="94.6" transform="rotate(-90 496.7 94.6)">SETP</text>
<text x="308.4" y="98.8">0</text>
<text x="328.1" y="98.8">GND</text>
<text x="484.7" y="97.5" transform="rotate(-90 484.7 97.5)">5</text>
<text x="488.2" y="97.5" transform="rotate(-90 488.2 97.5)">6</text>
<text x="491.8" y="97.5" transform="rotate(-90 491.8 97.5)">7</text>
<text x="495.3" y="97.5" transform="rotate(-90 495.3 97.5)">8</text>
<text x="308.4" y="102.3">1</text>
<text x="308.4" y="105.9">2</text>
<text x="328.1" y="102.3">3.3V</text>
<text x="331.6" y="105.9">23</text>
<text x="308.4" y="109.4">3 Teensy 4.0</text>
<text x="308.4" y="112.9">4</text>
<text x="331.6" y="112.9">21</text>
<text x="331.6" y="109.4">22</text>
<text x="308.4" y="116.5">5</text>
<text x="308.4" y="120">6</text>
<text x="331.6" y="120">19</text>
<text x="331.6" y="116.5">20</text>
<text x="308.4" y="123.5">7</text>
<text x="331.6" y="123.5">18</text>
<text x="308.4" y="127">8</text>
<text x="308.4" y="130.6">9</text>
<text x="331.6" y="130.6">16</text>
<text x="331.6" y="127">17</text>
<text x="306.4" y="134.1">10</text>
<text x="306.4" y="137.6">11</text>
<text x="331.6" y="137.6">14</text>
<text x="331.6" y="134.1">15</text>
<text x="133.8" y="142.9">1</text>
<text x="174.6" y="142.9">16</text>
<text x="306.4" y="141.1">12</text>
<text x="318.9" y="143.6" transform="rotate(-90 318.9 143.6)">3.3V</text>
<text x="322.4" y="143.5" transform="rotate(-90 322.4 143.5)">GND</text>
<text x="326" y="141.8" transform="rotate(-90 326 141.8)">PROGRAM</text>
<text x="329.5" y="143.7" transform="rotate(-90 329.5 143.7)">ONOFF</text>
<text x="331.6" y="141.1">13</text>
<text x="133.8" y="146.4">2</text>
<text x="133.8" y="150">3</text>
<text x="138.3" y="144.3">VCC</text>
<text x="138.3" y="147.8">GND</text>
<text x="163.9" y="147.8">DIO3</text>
<text x="164.9" y="144.3">GND</text>
<text x="174.6" y="150">14</text>
<text x="174.6" y="146.4">15</text>
<text x="315.4" y="144.7" transform="rotate(-90 315.4 144.7)">VBAT</text>
<text x="133.8" y="153.5">4</text>
<text x="138.3" y="151.4">MISO_TX</text>
<text x="138.3" y="154.9">MOSI_RX</text>
<text x="163.9" y="154.9">DIO1</text>
<text x="163.9" y="151.4">DIO2</text>
<text x="174.6" y="153.5">13</text>
<text x="133.8" y="157">5</text>
<text x="133.8" y="160.5">6</text>
<text x="138.3" y="158.4">SCK_RTSN</text>
<text x="138.3" y="162">NSS_CTS</text>
<text x="159.4" y="162">NRESET</text>
<text x="163.5" y="158.4">BUSY</text>
<text x="174.6" y="160.5">11</text>
<text x="174.6" y="157">12</text>
<text x="133.8" y="164.1">7</text>
<text x="133.8" y="167.6">8</text>
<text x="138.3" y="165.5">GND</text>
<text x="164.9" y="165.5">GND</text>
<text x="174.6" y="167.6">9</text>
<text x="174.6" y="164.1">10</text>
<text x="138.3" y="169">RX_EN</text>
<text x="161.6" y="169">TX_EN</text>
<text x="497.6" y="180">4</text>
<text x="467" y="183.5">2</text>
<text x="470.5" y="185.2">DOUT</text>
<text x="490" y="181.7">DIN</text>
<text x="131.9" y="208.2">2</text>
<text x="135.4" y="209.9">CSB</text>
<text x="131.9" y="211.7">3</text>
<text x="131.9" y="215.2">4</text>
<text x="135.4" y="213.5">SDI</text>
<text x="162.5" y="215.2">5</text>
<text x="135.4" y="217">SCK</text>
<text x="153.9" y="217">SDO</text>
<text x="92.9" y="280.5">5</text>
<text x="98.1" y="281.9">VIN</text>
<text x="111.8" y="281.9">SW</text>
<text x="120.3" y="280.5">6</text>
<text x="105.8" y="285.4">BOOST</text>
<text x="120.3" y="284">1</text>
<text x="92.9" y="291.1">4</text>
<text x="98.1" y="292.5">EN</text>
<text x="111" y="292.5">VFB</text>
<text x="120.3" y="291.1">3</text>
<text x="156.4" y="363.4">1</text>
<text x="161.6" y="364.8">IN</text>
<text x="173.8" y="364.8">OUT</text>
<text x="183.8" y="363.4">5</text>
<text x="156.4" y="370.5">3</text>
<text x="161.6" y="371.9">EN</text>
<text x="176" y="371.9">NC</text>
<text x="183.8" y="370.5">4</text>
</g>
<g font-size="3.2" fill="#f00">
<text x="131.9" y="51.2">8</text>
<text x="135.4" y="53">VDDIO</text>
<text x="495.3" y="65.5" transform="rotate(-90 495.3 65.5)">13</text>
<text x="129.8" y="68.8">13</text>
<text x="135.4" y="70.6">VDD</text>
<text x="496.4" y="77.8" transform="rotate(-90 496.4 77.8)">VDDIO</text>
<text x="468.8" y="81.2">2</text>
<text x="472.3" y="82.9">VDD</text>
<text x="467" y="180">1</text>
<text x="470.5" y="181.7">VDD</text>
<text x="153.9" y="206.4">VDD</text>
<text x="162.5" y="204.6">8</text>
<text x="150.1" y="213.5">VDDIO</text>
<text x="162.5" y="211.7">6</text>
</g>
<g font-size="3.2">
<text x="176.6" y="53">18</text>
<text x="167.8" y="54.7">GND</text>
<text x="501.2" y="82.9">GND</text>
<text x="509.9" y="81.2">11</text>
<text x="501.2" y="90">GND</text>
<text x="509.9" y="88.2">9</text>
<text x="489.6" y="185.2">VSS</text>
<text x="497.6" y="183.5">3</text>
<text x="131.9" y="204.6">1</text>
<text x="135.4" y="206.4">GND</text>
<text x="153.7" y="209.9">GND</text>
<text x="162.5" y="208.2">7</text>
<text x="109.8" y="299.5">GND</text>
<text x="120.3" y="298.1">2</text>
<text x="170.7" y="382" transform="rotate(-90 170.7 382)">2</text>
</g>
</svg>
